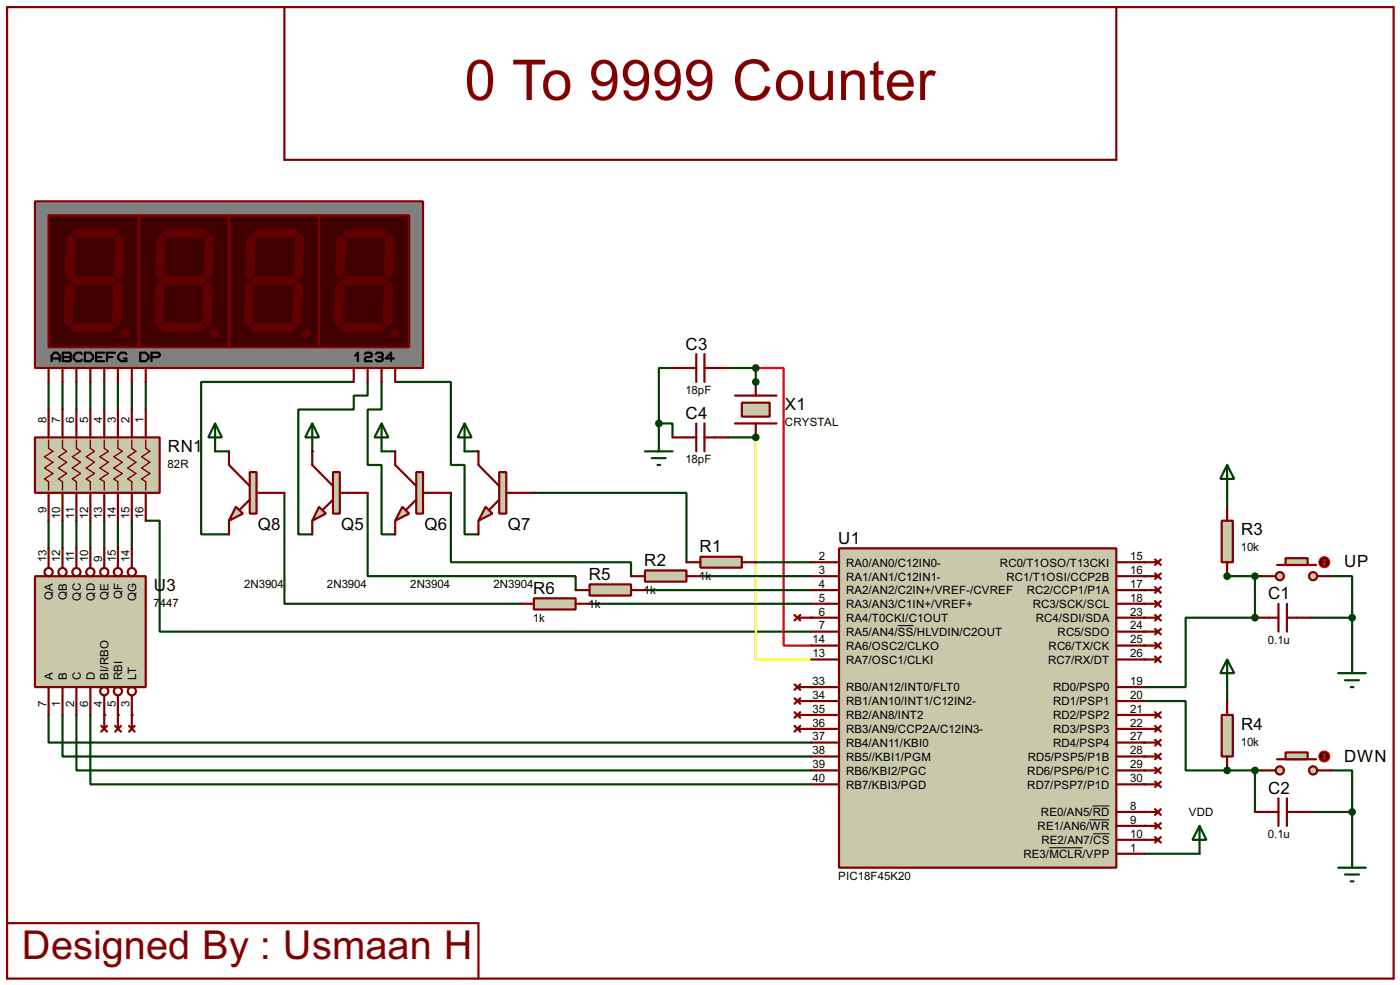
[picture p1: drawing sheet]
<svg xmlns="http://www.w3.org/2000/svg" width="256mm" height="180mm" viewBox="0 0 256 180" stroke-linecap="round" stroke-linejoin="round" font-family="sans-serif">
<circle cx="224.8" cy="105.5" r=".2" fill="#004000"/>
<path d="M224.8 90.2v2.6M224.8 105.5h6.4M240.1 113.1h7.6M243.9 105.5h3.8v7.6M247.7 113.1v7.6" fill="none" stroke="#004000" stroke-width=".4"/>
<circle cx="224.8" cy="141" r=".2" fill="#004000"/>
<path d="M229.9 105.5v7.6M224.8 125.8v2.5M224.8 141h6.4M229.9 141v7.6M240.1 148.6h7.6M243.9 141h3.8v7.6M247.7 148.6v7.7" fill="none" stroke="#004000" stroke-width=".4"/>
<g fill="#004000">
<circle cx="229.9" cy="113.1" r=".2"/>
<circle cx="138.5" cy="80.1" r=".2"/>
</g>
<path d="M133.4 80.1h5.1" fill="none" stroke="#004000" stroke-width=".4"/>
<circle cx="138.5" cy="69.9" r=".2" fill="#004000"/>
<g fill="none" stroke="#004000" stroke-width=".4">
<path d="M8.9 69.9v5.1M11.5 69.9v5.1M14 69.9v5.1M16.6 69.9v5.1M19.1 69.9v5.1M21.6 69.9v5.1M24.2 69.9v5.1M26.7 69.9v5.1M120.7 77.5h2.5v2.6M120.7 77.5v2.6M123.2 67.4h-2.5v10.1M133.4 67.4h5.1v2.5"/>
<path d="M8.9 95.3v5.1M11.5 95.3v5.1M14 95.3v5.1M16.6 95.3v5.1"/>
</g>
<circle cx="19.1" cy="130.9" r=".2" fill="#004000"/>
<path d="M19.1 95.3v5.1" fill="none" stroke="#004000" stroke-width=".4"/>
<circle cx="21.6" cy="130.9" r=".2" fill="#004000"/>
<path d="M21.6 95.3v5.1" fill="none" stroke="#004000" stroke-width=".4"/>
<circle cx="24.2" cy="130.9" r=".2" fill="#004000"/>
<path d="M24.2 95.3v5.1M67.4 90.2v15.3h38.1v2.5" fill="none" stroke="#004000" stroke-width=".4"/>
<circle cx="57.2" cy="82.6" r=".2" fill="#004000"/>
<path d="M64.8 69.9h-27.9v27.9h5.1M67.4 69.9v2.5h-2.6v2.6h-10.1v22.8h2.5M69.9 69.9v5.1h-2.5v10.1h2.5v12.7h2.5M72.4 69.9h10.2v15.2h2.5v12.7h2.6M39.4 82.6h2.6M52.1 90.2v20.3h43.2M69.9 82.6h2.5M82.6 90.2v12.7h33v2.6M85.1 82.6h2.6M97.8 90.2h28v12.7" fill="none" stroke="#004000" stroke-width=".4"/>
<circle cx="148.6" cy="113.1" r=".2" fill="#004000"/>
<path d="M26.7 95.3h2.6v20.3h119.3" fill="none" stroke="#004000" stroke-width=".4"/>
<path d="M138.5 67.4h5.1v50.8h5" fill="none" stroke="#f00" stroke-width=".4"/>
<path d="M138.5 80.1v40.6h10.1" fill="none" stroke="#ff0" stroke-width=".4"/>
<g fill="#004000">
<circle cx="148.6" cy="125.8" r=".2"/>
<circle cx="148.6" cy="128.3" r=".2"/>
<circle cx="148.6" cy="130.9" r=".2"/>
<circle cx="148.6" cy="133.4" r=".2"/>
</g>
<path d="M8.9 130.9v5h139.7M11.5 130.9v7.6h137.1M14 130.9v10.1h134.6M16.6 130.9v12.7h132" fill="none" stroke="#004000" stroke-width=".4"/>
<g fill="#004000">
<circle cx="209.6" cy="102.9" r=".2"/>
<circle cx="209.6" cy="110.5" r=".2"/>
<circle cx="209.6" cy="113.1" r=".2"/>
<circle cx="209.6" cy="115.6" r=".2"/>
<circle cx="209.6" cy="118.2" r=".2"/>
<circle cx="209.6" cy="120.7" r=".2"/>
</g>
<path d="M229.9 113.1h-12.7v12.7h-7.6M209.6 128.3h7.6v12.7h7.6" fill="none" stroke="#004000" stroke-width=".4"/>
<g fill="#004000">
<circle cx="209.6" cy="130.9" r=".2"/>
<circle cx="209.6" cy="133.4" r=".2"/>
<circle cx="209.6" cy="135.9" r=".2"/>
<circle cx="209.6" cy="138.5" r=".2"/>
<circle cx="209.6" cy="141" r=".2"/>
<circle cx="209.6" cy="143.6" r=".2"/>
<circle cx="209.6" cy="148.6" r=".2"/>
<circle cx="209.6" cy="151.2" r=".2"/>
<circle cx="209.6" cy="153.7" r=".2"/>
</g>
<path d="M209.6 156.3h10.2" fill="none" stroke="#004000" stroke-width=".4"/>
<g fill="#004000">
<circle cx="209.6" cy="105.5" r=".2"/>
<circle cx="209.6" cy="108" r=".2"/>
</g>
<path d="M108 110.5h40.6M118.2 108h30.4M128.3 105.5h20.3M138.5 102.9h10.1M219.8 151.2l1.2 2.5h-2.5zM219.8 151.2v5.1" fill="none" stroke="#004000" stroke-width=".4"/>
<g fill="none" stroke="#800000" stroke-width=".4">
<path d="M145.6 112.6l1 1M146.1 113.1h2.5M146.6 112.6l-1 1M209.6 113.1h2.5M209.6 102.9h2.5M209.6 105.5h2.5M209.6 108h2.5M209.6 110.5h2.5M209.6 115.6h2.5M209.6 118.2h2.5M211.6 102.4l1.1 1M211.6 105l1.1 1"/>
<path d="M211.6 107.5l1.1 1M211.6 110l1.1 1.1M211.6 112.6l1.1 1M211.6 115.1l1.1 1M211.6 117.7l1.1 1M212.7 102.4l-1.1 1M212.7 105l-1.1 1M212.7 107.5l-1.1 1M212.7 110l-1.1 1.1M212.7 112.6l-1.1 1M212.7 115.1l-1.1 1M212.7 117.7l-1.1 1"/>
<path d="M209.6 120.7h2.5M209.6 133.4h2.5M209.6 135.9h2.5M209.6 138.5h2.5M209.6 130.9h2.5M211.6 120.2l1.1 1M211.6 132.9l1.1 1M211.6 135.4l1.1 1.1M211.6 138l1.1 1M211.6 130.4l1.1 1M212.7 120.2l-1.1 1M212.7 132.9l-1.1 1"/>
<path d="M212.7 135.4l-1.1 1.1M212.7 138l-1.1 1M212.7 130.4l-1.1 1M209.6 143.6h2.5M209.6 141h2.5M209.6 148.6h2.5M209.6 151.2h2.5M209.6 153.7h2.5M211.6 143.1l1.1 1M211.6 140.5l1.1 1M211.6 148.1l1.1 1.1M211.6 150.7l1.1 1"/>
<path d="M211.6 153.2l1.1 1M212.7 143.1l-1.1 1M212.7 140.5l-1.1 1M212.7 148.1l-1.1 1.1M212.7 150.7l-1.1 1M212.7 153.2l-1.1 1"/>
</g>
<g fill="#c8c8aa" stroke="#800000" stroke-width=".4">
<circle cx="240.5" cy="105.5" r=".75"/>
<circle cx="234.4" cy="105.5" r=".75"/>
</g>
<path d="M234 103.4h7.1" fill="none" stroke="#800000" stroke-width=".4"/>
<path d="M235.5 102.2h4.1v1.2h-4.1z" fill="#c8c8aa" stroke="#800000" stroke-width=".4"/>
<path d="M231.2 105.5h2.5M241.4 105.5h2.5" fill="none" stroke="#800000" stroke-width=".4"/>
<circle cx="242.6" cy="102.9" r="1" fill="#400000" stroke="#f00" stroke-width=".2"/>
<path d="M242.4 103.2l.2 .2M242.6 102.4v1M242.6 102.4l-.2 .3M242.6 102.4l.3 .3M242.9 103.2l-.3 .2" fill="none" stroke="#f00" stroke-width=".2"/>
<path d="M223.8 95.3h2.1v7.6h-2.1z" fill="#c8c8aa" stroke="#800000" stroke-width=".4"/>
<path d="M224.8 92.8v2.5M224.8 102.9v2.6M229.9 113.1h4.3M234.2 110.5v5.1M235.8 110.5v5.1M235.8 113.1h4.3" fill="none" stroke="#800000" stroke-width=".4"/>
<g fill="#004000" stroke="#004000" stroke-width=".4">
<circle cx="224.8" cy="105.5" r=".5"/>
<circle cx="247.7" cy="113.1" r=".5"/>
<circle cx="229.9" cy="105.5" r=".5"/>
</g>
<path d="M224.8 85.1l1.3 2.6h-2.5zM224.8 85.1v5.1M245.2 123.2h5M246.4 124.5h2.6M247.5 125.8h.5M247.7 120.7v2.5" fill="none" stroke="#004000" stroke-width=".4"/>
<g fill="#c8c8aa" stroke="#800000" stroke-width=".4">
<circle cx="240.5" cy="141" r=".75"/>
<circle cx="234.4" cy="141" r=".75"/>
</g>
<path d="M234 139h7.1" fill="none" stroke="#800000" stroke-width=".4"/>
<path d="M235.5 137.7h4.1v1.3h-4.1z" fill="#c8c8aa" stroke="#800000" stroke-width=".4"/>
<path d="M231.2 141h2.5M241.4 141h2.5" fill="none" stroke="#800000" stroke-width=".4"/>
<circle cx="242.6" cy="138.5" r="1" fill="#400000" stroke="#f00" stroke-width=".2"/>
<path d="M242.4 138.7l.2 .3M242.6 138v1M242.6 138l-.2 .2M242.6 138l.3 .2M242.9 138.7l-.3 .3" fill="none" stroke="#f00" stroke-width=".2"/>
<path d="M223.8 130.9h2.1v7.6h-2.1z" fill="#c8c8aa" stroke="#800000" stroke-width=".4"/>
<path d="M1.3 1.3h254v177.8h-254zM52.1 1.3v28h152.4v-28M134.7 72.4h7.6M134.7 77.5h7.6M224.8 128.3v2.6M224.8 138.5v2.5M229.9 148.6h4.3M234.2 146.1v5.1M235.8 146.1v5.1M235.8 148.6h4.3M1.3 169h86.4v10.1" fill="none" stroke="#800000" stroke-width=".4"/>
<g fill="#004000" stroke="#004000" stroke-width=".4">
<circle cx="224.8" cy="141" r=".5"/>
<circle cx="247.7" cy="148.6" r=".5"/>
<circle cx="229.9" cy="141" r=".5"/>
<circle cx="229.9" cy="113.1" r=".5"/>
</g>
<path d="M224.8 120.7l1.3 2.5h-2.5zM224.8 120.7v5.1M245.2 158.8h5M247.7 156.3v2.5M246.4 160.1h2.6M247.5 161.3h.5" fill="none" stroke="#004000" stroke-width=".4"/>
<path d="M135.9 73.7h5.1v2.6h-5.1z" fill="#c8c8aa" stroke="#800000" stroke-width=".4"/>
<path d="M123.2 67.4h4.4M127.6 64.8v5.1M127.6 77.5v5.1M129.1 64.8v5.1M129.1 77.5v5.1M129.1 67.4h4.3M138.5 69.9v2.5M138.5 77.5v2.6M123.2 80.1h4.4M129.1 80.1h4.3" fill="none" stroke="#800000" stroke-width=".4"/>
<g fill="#004000" stroke="#004000" stroke-width=".4">
<circle cx="138.4" cy="80.1" r=".5"/>
<circle cx="138.4" cy="69.9" r=".5"/>
<circle cx="120.7" cy="77.5" r=".5"/>
<circle cx="138.4" cy="67.4" r=".5"/>
</g>
<path d="M118.2 82.6h5M119.4 83.9h2.6M120.5 85.1h.5M120.7 80.1v2.5" fill="none" stroke="#004000" stroke-width=".4"/>
<path d="M6.4 80.1h22.9v10.1h-22.9z" fill="#c8c8aa" stroke="#800000" stroke-width=".4"/>
<path d="M8.9 80.6v1.5l.8 .5-1.5 1 1.5 1-1.5 1.1 1.5 1-1.5 1 .7 .5v1.5M11.5 80.6v1.5l.7 .5-1.5 1 1.5 1-1.5 1.1 1.5 1-1.5 1 .8 .5v1.5M14 80.6v1.5l.8 .5-1.5 1 1.5 1-1.5 1.1 1.5 1-1.5 1 .7 .5v1.5M16.6 80.6v1.5l.7 .5-1.5 1 1.5 1-1.5 1.1 1.5 1-1.5 1 .8 .5v1.5M19.1 80.6v1.5l.8 .5-1.6 1 1.6 1-1.6 1.1 1.6 1-1.6 1 .8 .5v1.5M21.6 80.6v1.5l.8 .5-1.5 1 1.5 1-1.5 1.1 1.5 1-1.5 1 .7 .5v1.5M24.2 80.6v1.5l.7 .5-1.5 1 1.5 1-1.5 1.1 1.5 1-1.5 1 .8 .5v1.5M26.7 80.6v1.5l.8 .5-1.5 1 1.5 1-1.5 1.1 1.5 1-1.5 1 .7 .5v1.5" fill="none" stroke="#800000" stroke-width=".25"/>
<g fill="none" stroke="#800000" stroke-width=".4">
<path d="M8.9 75v5.1M11.5 75v5.1M14 75v5.1M16.6 75v5.1M19.1 75v5.1M21.6 75v5.1M24.2 75v5.1M26.7 75v5.1M8.9 90.2v5.1M11.5 90.2v5.1M14 90.2v5.1M16.6 90.2v5.1"/>
<path d="M19.1 90.2v5.1M21.6 90.2v5.1M24.2 90.2v5.1M26.7 90.2v5.1"/>
</g>
<path d="M6.4 36.9h71.1v30.5h-71.1z" fill="#808080" stroke="#800000" stroke-width=".4"/>
<path d="M8.9 39.4h16.6v24.2h-16.6z" fill="#400000" stroke="#800000" stroke-width=".4"/>
<g fill="#600000" stroke="#600000" stroke-width=".18">
<path d="M13.3 42.7l.7-.7h6.9l.7 .7-.7 .8h-6.9z" fill-rule="evenodd"/>
<path d="M21.1 43.7l.8-.7 .8 .7-.3 6.6-.8 .8-.7-.8z" fill-rule="evenodd"/>
<path d="M13 51.4l.8-.8h6.8l.8 .8-.8 .7h-6.8z" fill-rule="evenodd"/>
<path d="M12.2 43.7l.8-.7 .8 .7-.3 6.6-.7 .8-.8-.8z" fill-rule="evenodd"/>
<path d="M20.9 52.4l.7-.8 .8 .8-.2 6.6-.8 .7-.8-.7z" fill-rule="evenodd"/>
<path d="M12.8 60l.7-.8h6.9l.7 .8-.7 .8h-6.9z" fill-rule="evenodd"/>
<path d="M12 52.4l.8-.8 .7 .8-.2 6.6-.8 .7-.8-.7z" fill-rule="evenodd"/>
</g>
<path d="M25.5 39.4h16.5v24.2h-16.5z" fill="#400000" stroke="#800000" stroke-width=".4"/>
<g fill="#600000" stroke="#600000" stroke-width=".18">
<path d="M29.8 42.7l.7-.7h6.9l.8 .7-.8 .8h-6.9z" fill-rule="evenodd"/>
<path d="M37.6 43.7l.8-.7 .8 .7-.3 6.6-.7 .8-.8-.8z" fill-rule="evenodd"/>
<path d="M29.5 51.4l.8-.8h6.8l.8 .8-.8 .7h-6.8z" fill-rule="evenodd"/>
<path d="M28.8 43.7l.7-.7 .8 .7-.3 6.6-.7 .8-.8-.8z" fill-rule="evenodd"/>
<path d="M37.4 52.4l.8-.8 .7 .8-.2 6.6-.8 .7-.8-.7z" fill-rule="evenodd"/>
<path d="M29.3 60l.7-.8h6.9l.7 .8-.7 .8h-6.9z" fill-rule="evenodd"/>
<path d="M28.5 52.4l.8-.8 .7 .8-.2 6.6-.8 .7-.8-.7z" fill-rule="evenodd"/>
<circle cx="22.9" cy="61" r=".75"/>
<circle cx="39.4" cy="61" r=".75"/>
</g>
<path d="M42 39.4h16.5v24.2h-16.5z" fill="#400000" stroke="#800000" stroke-width=".4"/>
<g fill="#600000" stroke="#600000" stroke-width=".18">
<path d="M46.3 42.7l.7-.7h6.9l.8 .7-.8 .8h-6.9z" fill-rule="evenodd"/>
<path d="M54.2 43.7l.7-.7 .8 .7-.3 6.6-.7 .8-.8-.8z" fill-rule="evenodd"/>
<path d="M46.8 50.6h6.8l.8 .8-.8 .7h-6.8l-.8-.7z" fill-rule="evenodd"/>
<path d="M45.3 43.7l.7-.7 .8 .7-.3 6.6-.7 .8-.8-.8z" fill-rule="evenodd"/>
<path d="M54.7 51.6l.7 .8-.2 6.6-.8 .7-.8-.7 .3-6.6z" fill-rule="evenodd"/>
<path d="M45.8 60l.7-.8h6.9l.8 .8-.8 .8h-6.9z" fill-rule="evenodd"/>
<path d="M45 52.4l.8-.8 .7 .8-.2 6.6-.8 .7-.7-.7z" fill-rule="evenodd"/>
<circle cx="55.9" cy="61" r=".75"/>
</g>
<path d="M58.5 39.4h16.5v24.2h-16.5z" fill="#400000" stroke="#800000" stroke-width=".4"/>
<g fill="#600000" stroke="#600000" stroke-width=".18">
<path d="M62.8 42.7l.8-.7h6.8l.8 .7-.8 .8h-6.8z" fill-rule="evenodd"/>
<path d="M70.7 43.7l.7-.7 .8 .7-.3 6.6-.7 .8-.8-.8z" fill-rule="evenodd"/>
<path d="M62.5 51.4l.8-.8h6.9l.7 .8-.7 .7h-6.9z" fill-rule="evenodd"/>
<path d="M61.8 43.7l.7-.7 .8 .7-.3 6.6-.7 .8-.8-.8z" fill-rule="evenodd"/>
<path d="M70.4 52.4l.8-.8 .7 .8-.2 6.6-.8 .7-.7-.7z" fill-rule="evenodd"/>
<path d="M62.3 60l.7-.8h6.9l.8 .8-.8 .8h-6.9z" fill-rule="evenodd"/>
<path d="M61.5 52.4l.8-.8 .7 .8-.2 6.6-.8 .7-.7-.7z" fill-rule="evenodd"/>
<circle cx="72.4" cy="61" r=".75"/>
</g>
<g fill="none" stroke="#000" stroke-width=".4">
<path d="M9.5 66.1v-1l.5-.5h.5l.5 .5v1M9.5 65.6h1.5M11.5 64.6h1.3l.2 .2v.3l-.2 .3 .2 .2v.3l-.2 .2h-1.3zM11.5 65.4h1.3M15 64.8l-.2-.2h-.8l-.5 .5v.5l.5 .5h.8l.2-.2M15.6 64.6h1l.5 .5v.5l-.5 .5h-1zM17.6 65.4h1M19.1 64.6h-1.5v1.5h1.5M19.6 65.4h1M21.1 64.6h-1.5v1.5M23.2 64.8l-.3-.2h-.7l-.5 .5v.5l.5 .5h1v-.5h-.5M25.7 64.6h1l.5 .5v.5l-.5 .5h-1z"/>
<path d="M27.8 65.4h1.2l.3-.3v-.3l-.3-.2h-1.2v1.5M65.1 65.1l.5-.5v1.5M66.9 64.8l.2-.2h.8l.2 .2v.3l-.2 .3h-.8l-.2 .2v.5h1.2M68.9 64.8l.2-.2h.8l.2 .2v.3l-.2 .3M69.4 65.4h.5M69.9 65.4l.2 .2v.3l-.2 .2h-.8l-.2-.2M72.2 65.6h-1.5l1-1v1.5"/>
</g>
<g fill="none" stroke="#800000" stroke-width=".4">
<path d="M8.9 67.4v2.5M11.5 67.4v2.5M14 67.4v2.5M16.6 67.4v2.5M19.1 67.4v2.5M21.6 67.4v2.5M24.2 67.4v2.5M26.7 67.4v2.5M64.8 67.4v2.5M67.4 67.4v2.5M69.9 67.4v2.5M72.4 67.4v2.5"/>
<path d="M18.6 132.9l1 1M19.1 130.9v2.5M19.6 132.9l-1 1M21.1 132.9l1.1 1M21.6 130.9v2.5M22.2 132.9l-1.1 1M23.7 132.9l1 1M24.2 130.9v2.5M24.7 132.9l-1 1"/>
</g>
<path d="M6.4 105.5h20.3v20.3h-20.3z" fill="#c8c8aa" stroke="#800000" stroke-width=".4"/>
<g fill="none" stroke="#800000" stroke-width=".4">
<path d="M8.9 100.4v3.5M11.5 100.4v3.5M14 100.4v3.5M16.6 100.4v3.5M19.1 100.4v3.5M21.6 100.4v3.5M24.2 100.4v3.5M8.9 125.8v5.1M11.5 125.8v5.1M14 125.8v5.1M16.6 125.8v5.1M19.1 127.3v3.6"/>
<path d="M21.6 127.3v3.6M24.2 127.3v3.6"/>
<circle cx="8.9" cy="104.7" r=".75"/>
<circle cx="11.4" cy="104.7" r=".75"/>
<circle cx="14" cy="104.7" r=".75"/>
<circle cx="16.5" cy="104.7" r=".75"/>
<circle cx="19.1" cy="104.7" r=".75"/>
<circle cx="21.6" cy="104.7" r=".75"/>
<circle cx="24.1" cy="104.7" r=".75"/>
<circle cx="19.1" cy="126.5" r=".75"/>
<circle cx="21.6" cy="126.5" r=".75"/>
<circle cx="24.1" cy="126.5" r=".75"/>
</g>
<path d="M128.3 101.9h7.6v2h-7.6z" fill="#c8c8aa" stroke="#800000" stroke-width=".4"/>
<path d="M125.8 102.9h2.5M135.9 102.9h2.6" fill="none" stroke="#800000" stroke-width=".4"/>
<path d="M118.2 104.4h7.6v2.1h-7.6z" fill="#c8c8aa" stroke="#800000" stroke-width=".4"/>
<path d="M115.6 105.5h2.6M125.8 105.5h2.5" fill="none" stroke="#800000" stroke-width=".4"/>
<path d="M108 107h7.6v2h-7.6z" fill="#c8c8aa" stroke="#800000" stroke-width=".4"/>
<path d="M105.5 108h2.5M115.6 108h2.6" fill="none" stroke="#800000" stroke-width=".4"/>
<path d="M97.8 109.5h7.7v2.1h-7.7z" fill="#c8c8aa" stroke="#800000" stroke-width=".4"/>
<path d="M95.3 110.5h2.5M105.5 110.5h2.5" fill="none" stroke="#800000" stroke-width=".4"/>
<path d="M39.4 77.5l1.3 2.6h-2.5zM39.4 77.5v5.1M57.2 77.5l1.3 2.6h-2.6zM57.2 77.5v5.1" fill="none" stroke="#004000" stroke-width=".4"/>
<path d="M58.5 92.8l1.2 1.2-2.5 1.3z" fill="#c8c8aa" stroke="#800000" stroke-width=".4"/>
<path d="M61 86.4h1.3v7.6h-1.3z" fill="#c8c8aa" stroke="#800000" stroke-width=".4"/>
<path d="M57.2 82.6v2.5l3.8 3.9M57.2 95.3v2.5M61 91.5l-1.8 1.8M62.3 90.2h5.1" fill="none" stroke="#800000" stroke-width=".4"/>
<path d="M69.9 77.5l1.3 2.6h-2.6zM69.9 77.5v5.1" fill="none" stroke="#004000" stroke-width=".4"/>
<path d="M73.7 92.8l1.3 1.2-2.6 1.3z" fill="#c8c8aa" stroke="#800000" stroke-width=".4"/>
<path d="M76.3 86.4h1.2v7.6h-1.2z" fill="#c8c8aa" stroke="#800000" stroke-width=".4"/>
<path d="M72.4 82.6v2.5l3.9 3.9M72.4 95.3v2.5M76.3 91.5l-1.8 1.8M77.5 90.2h5.1" fill="none" stroke="#800000" stroke-width=".4"/>
<path d="M85.1 77.5l1.3 2.6h-2.5zM85.1 77.5v5.1" fill="none" stroke="#004000" stroke-width=".4"/>
<path d="M89 92.8l1.2 1.2-2.5 1.3z" fill="#c8c8aa" stroke="#800000" stroke-width=".4"/>
<path d="M91.5 86.4h1.3v7.6h-1.3z" fill="#c8c8aa" stroke="#800000" stroke-width=".4"/>
<path d="M87.7 82.6v2.5l3.8 3.9M87.7 95.3v2.5M91.5 91.5l-1.8 1.8M92.8 90.2h5" fill="none" stroke="#800000" stroke-width=".4"/>
<path d="M43.2 92.8l1.3 1.2-2.5 1.3z" fill="#c8c8aa" stroke="#800000" stroke-width=".4"/>
<path d="M45.8 86.4h1.2v7.6h-1.2z" fill="#c8c8aa" stroke="#800000" stroke-width=".4"/>
<g fill="none" stroke="#800000" stroke-width=".4">
<path d="M42 82.6v2.5l3.8 3.9M42 95.3v2.5M45.8 91.5l-1.8 1.8M47 90.2h5.1M145.6 125.3l1 1M145.6 127.8l1 1M145.6 130.4l1 1M145.6 132.9l1 1M146.1 125.8h2.5M146.1 128.3h2.5M146.1 130.9h2.5M146.1 133.4h2.5"/>
<path d="M146.6 125.3l-1 1M146.6 127.8l-1 1M146.6 130.4l-1 1M146.6 132.9l-1 1"/>
</g>
<path d="M153.7 100.4h50.8v58.4h-50.8z" fill="#c8c8aa" stroke="#800000" stroke-width=".4"/>
<g fill="none" stroke="#800000" stroke-width=".4">
<path d="M148.6 113.1h5.1M148.6 115.6h5.1M148.6 118.2h5.1M148.6 102.9h5.1M148.6 110.5h5.1M148.6 105.5h5.1M148.6 108h5.1M204.5 113.1h5.1M204.5 115.6h5.1M204.5 118.2h5.1M204.5 102.9h5.1M204.5 110.5h5.1"/>
<path d="M204.5 105.5h5.1M204.5 108h5.1M148.6 120.7h5.1M148.6 125.8h5.1M148.6 128.3h5.1M148.6 130.9h5.1M148.6 133.4h5.1M148.6 135.9h5.1M148.6 138.5h5.1M204.5 120.7h5.1M204.5 125.8h5.1M204.5 128.3h5.1"/>
<path d="M204.5 130.9h5.1M204.5 133.4h5.1M204.5 135.9h5.1M204.5 138.5h5.1M148.6 141h5.1M148.6 143.6h5.1M204.5 141h5.1M204.5 143.6h5.1M204.5 148.6h5.1M204.5 151.2h5.1M204.5 153.7h5.1M204.5 156.3h5.1"/>
</g>
<path d="M164.5 114.5h2.9M192.2 155.2h6.1M199.6 150.1h3.7M200.2 147.5h3.1M200.3 152.6h3" fill="none" stroke="#000" stroke-width=".18"/>
<text font-size="11.5" fill="#800000" x="85.1" y="18.3">0 To 9999 Counter</text>
<text font-size="8.2" fill="#800000" x="4" y="175.6">Designed By : Usmaan H</text>
<g font-size="3.5">
<text x="125.6" y="64">C3</text>
<text x="125.6" y="76.7">C4</text>
<text x="143.8" y="75.1">X1</text>
<text x="30.8" y="82.8">RN1</text>
<text x="47.3" y="97">Q8</text>
<text x="62.5" y="97">Q5</text>
<text x="77.8" y="97">Q6</text>
<text x="93" y="97">Q7</text>
<text x="128.2" y="101.1">R1</text>
<text x="153.6" y="99.6">U1</text>
<text x="227.4" y="98">R3</text>
<text x="107.9" y="106.2">R5</text>
<text x="118" y="103.6">R2</text>
<text x="246.3" y="103.9">UP</text>
<text x="28.2" y="108.2">U3</text>
<text x="97.7" y="108.7">R6</text>
<text x="232.3" y="109.7">C1</text>
<text x="227.4" y="133.6">R4</text>
<text x="246.3" y="139.5">DWN</text>
<text x="232.3" y="145.3">C2</text>
</g>
<g font-size="2.4">
<text x="8.5" y="77.5" transform="rotate(-90 8.5 77.5)">8</text>
<text x="11" y="77.5" transform="rotate(-90 11 77.5)">7</text>
<text x="13.6" y="77.5" transform="rotate(-90 13.6 77.5)">6</text>
<text x="16.1" y="77.5" transform="rotate(-90 16.1 77.5)">5</text>
<text x="18.7" y="77.5" transform="rotate(-90 18.7 77.5)">4</text>
<text x="21.2" y="77.5" transform="rotate(-90 21.2 77.5)">3</text>
<text x="23.7" y="77.5" transform="rotate(-90 23.7 77.5)">2</text>
<text x="26.3" y="77.5" transform="rotate(-90 26.3 77.5)">1</text>
<text x="125.6" y="72.1">18pF</text>
<text x="143.8" y="78.1">CRYSTAL</text>
<text x="30.7" y="85.7">82R</text>
<text x="125.6" y="84.8">18pF</text>
<text x="8.5" y="93.9" transform="rotate(-90 8.5 93.9)">9</text>
<text x="11" y="95.1" transform="rotate(-90 11 95.1)">10</text>
<text x="13.6" y="94.9" transform="rotate(-90 13.6 94.9)">11</text>
<text x="16.1" y="95.1" transform="rotate(-90 16.1 95.1)">12</text>
<text x="18.7" y="95.1" transform="rotate(-90 18.7 95.1)">13</text>
<text x="21.2" y="95.1" transform="rotate(-90 21.2 95.1)">14</text>
<text x="23.7" y="95.1" transform="rotate(-90 23.7 95.1)">15</text>
<text x="26.3" y="95.1" transform="rotate(-90 26.3 95.1)">16</text>
<text x="227.3" y="100.9">10k</text>
<text x="8.5" y="102.9" transform="rotate(-90 8.5 102.9)">13</text>
<text x="11.1" y="102.9" transform="rotate(-90 11.1 102.9)">12</text>
<text x="13.6" y="102.9" transform="rotate(-90 13.6 102.9)">11</text>
<text x="16.2" y="102.9" transform="rotate(-90 16.2 102.9)">10</text>
<text x="18.7" y="102.9" transform="rotate(-90 18.7 102.9)">9</text>
<text x="21.2" y="102.9" transform="rotate(-90 21.2 102.9)">15</text>
<text x="23.8" y="102.9" transform="rotate(-90 23.8 102.9)">14</text>
<text x="44.7" y="107.7">2N3904</text>
<text x="59.9" y="107.7">2N3904</text>
<text x="75.2" y="107.7">2N3904</text>
<text x="90.4" y="107.7">2N3904</text>
<text x="128.1" y="106.1">1k</text>
<text x="150" y="102.5">2</text>
<text x="150" y="105.1">3</text>
<text x="150" y="107.6">4</text>
<text x="155" y="103.7">RA0/AN0/C12IN0-</text>
<text x="155" y="106.3">RA1/AN1/C12IN1-</text>
<text x="183.2" y="103.7">RC0/T1OSO/T13CKI</text>
<text x="184.4" y="106.3">RC1/T1OSI/CCP2B</text>
<text x="207.1" y="102.5">15</text>
<text x="207.1" y="105.1">16</text>
<text x="207.1" y="107.6">17</text>
<text x="9.7" y="109.8" transform="rotate(-90 9.7 109.8)">QA</text>
<text x="12.2" y="109.8" transform="rotate(-90 12.2 109.8)">QB</text>
<text x="14.8" y="109.9" transform="rotate(-90 14.8 109.9)">QC</text>
<text x="17.4" y="109.9" transform="rotate(-90 17.4 109.9)">QD</text>
<text x="19.9" y="109.8" transform="rotate(-90 19.9 109.8)">QE</text>
<text x="22.4" y="109.7" transform="rotate(-90 22.4 109.7)">QF</text>
<text x="25" y="110.1" transform="rotate(-90 25 110.1)">QG</text>
<text x="28.2" y="111.1">7</text>
<text x="29.3" y="111.1">447</text>
<text x="97.6" y="113.8">1k</text>
<text x="107.8" y="111.2">1k</text>
<text x="118" y="108.7">1k</text>
<text x="150" y="112.7">6</text>
<text x="150" y="110.1">5</text>
<text x="155" y="113.9">RA4/T0CKI/C1OUT</text>
<text x="155" y="108.8">RA2/AN2/C2IN+/VREF-/CVREF</text>
<text x="155" y="111.3">RA3/AN3/C1IN+/VREF+</text>
<text x="188.1" y="108.8">RC2/CCP1/P1A</text>
<text x="189.2" y="111.3">RC3/SCK/SCL</text>
<text x="189.7" y="113.9">RC4/SDI/SDA</text>
<text x="207.1" y="110.1">18</text>
<text x="207.1" y="112.7">23</text>
<text x="148.9" y="117.8">14</text>
<text x="150" y="115.2">7</text>
<text x="155" y="116.4">RA5/AN4/SS/HLVDIN/C2OUT</text>
<text x="155" y="119">RA6/OSC2/CLKO</text>
<text x="192.1" y="119">RC6/TX/CK</text>
<text x="193.7" y="116.4">RC5/SDO</text>
<text x="207.1" y="115.2">24</text>
<text x="207.1" y="117.8">25</text>
<text x="232.3" y="117.8">0.1u</text>
<text x="9.7" y="124.5" transform="rotate(-90 9.7 124.5)">A</text>
<text x="12.2" y="124.5" transform="rotate(-90 12.2 124.5)">B</text>
<text x="14.8" y="124.5" transform="rotate(-90 14.8 124.5)">C</text>
<text x="17.3" y="124.5" transform="rotate(-90 17.3 124.5)">D</text>
<text x="19.9" y="124.5" transform="rotate(-90 19.9 124.5)">BI/RBO</text>
<text x="22.4" y="124.5" transform="rotate(-90 22.4 124.5)">RBI</text>
<text x="24.9" y="124.5" transform="rotate(-90 24.9 124.5)">LT</text>
<text x="148.9" y="120.3">13</text>
<text x="148.9" y="125.4">33</text>
<text x="155" y="121.5">RA7/OSC1/CLKI</text>
<text x="192" y="121.5">RC7/RX/DT</text>
<text x="207.1" y="120.3">26</text>
<text x="207.1" y="125.4">19</text>
<text x="8.5" y="129.5" transform="rotate(-90 8.5 129.5)">7</text>
<text x="11" y="129.5" transform="rotate(-90 11 129.5)">1</text>
<text x="13.6" y="129.5" transform="rotate(-90 13.6 129.5)">2</text>
<text x="16.1" y="129.5" transform="rotate(-90 16.1 129.5)">6</text>
<text x="18.7" y="129.5" transform="rotate(-90 18.7 129.5)">4</text>
<text x="21.2" y="129.5" transform="rotate(-90 21.2 129.5)">5</text>
<text x="23.7" y="129.5" transform="rotate(-90 23.7 129.5)">3</text>
<text x="148.9" y="127.9">34</text>
<text x="148.9" y="130.5">35</text>
<text x="155" y="126.6">RB0/AN12/INT0/FLT0</text>
<text x="155" y="129.1">RB1/AN10/INT1/C12IN2-</text>
<text x="155" y="131.7">RB2/AN8/INT2</text>
<text x="192.9" y="126.6">RD0/PSP0</text>
<text x="192.9" y="129.1">RD1/PSP1</text>
<text x="192.9" y="131.7">RD2/PSP2</text>
<text x="207.1" y="127.9">20</text>
<text x="207.1" y="130.5">21</text>
<text x="148.9" y="133">36</text>
<text x="148.9" y="135.5">37</text>
<text x="155" y="134.2">RB3/AN9/CCP2A/C12IN3-</text>
<text x="155" y="136.7">RB4/AN11/KBI0</text>
<text x="192.9" y="134.2">RD3/PSP3</text>
<text x="192.9" y="136.7">RD4/PSP4</text>
<text x="207.1" y="133">22</text>
<text x="207.1" y="135.5">27</text>
<text x="227.3" y="136.5">10k</text>
<text x="148.9" y="138.1">38</text>
<text x="148.9" y="140.6">39</text>
<text x="148.9" y="143.2">40</text>
<text x="155" y="139.3">RB5//KBI1/PGM</text>
<text x="155" y="141.8">RB6/KBI2/PGC</text>
<text x="188.2" y="141.8">RD6/PSP6/P1C</text>
<text x="188.3" y="139.3">RD5/PSP5/P1B</text>
<text x="207.1" y="138.1">28</text>
<text x="207.1" y="140.6">29</text>
<text x="207.1" y="143.2">30</text>
<text x="155" y="144.4">RB7/KBI3/PGD</text>
<text x="188.2" y="144.4">RD7/PSP7/P1D</text>
<text x="190.7" y="149.4">RE0/AN5/RD</text>
<text x="207.1" y="148.2">8</text>
<text x="217.8" y="149.4">VDD</text>
<text x="190.1" y="152">RE1/AN6/WR</text>
<text x="190.8" y="154.5">RE2/AN7/CS</text>
<text x="207.1" y="150.8">9</text>
<text x="207.1" y="153.3">10</text>
<text x="207.1" y="155.9">1</text>
<text x="232.3" y="153.4">0.1u</text>
<text x="153.5" y="161">PIC18F45K20</text>
<text x="187.5" y="157.1">RE3/MCLR/VPP</text>
</g>
</svg>
